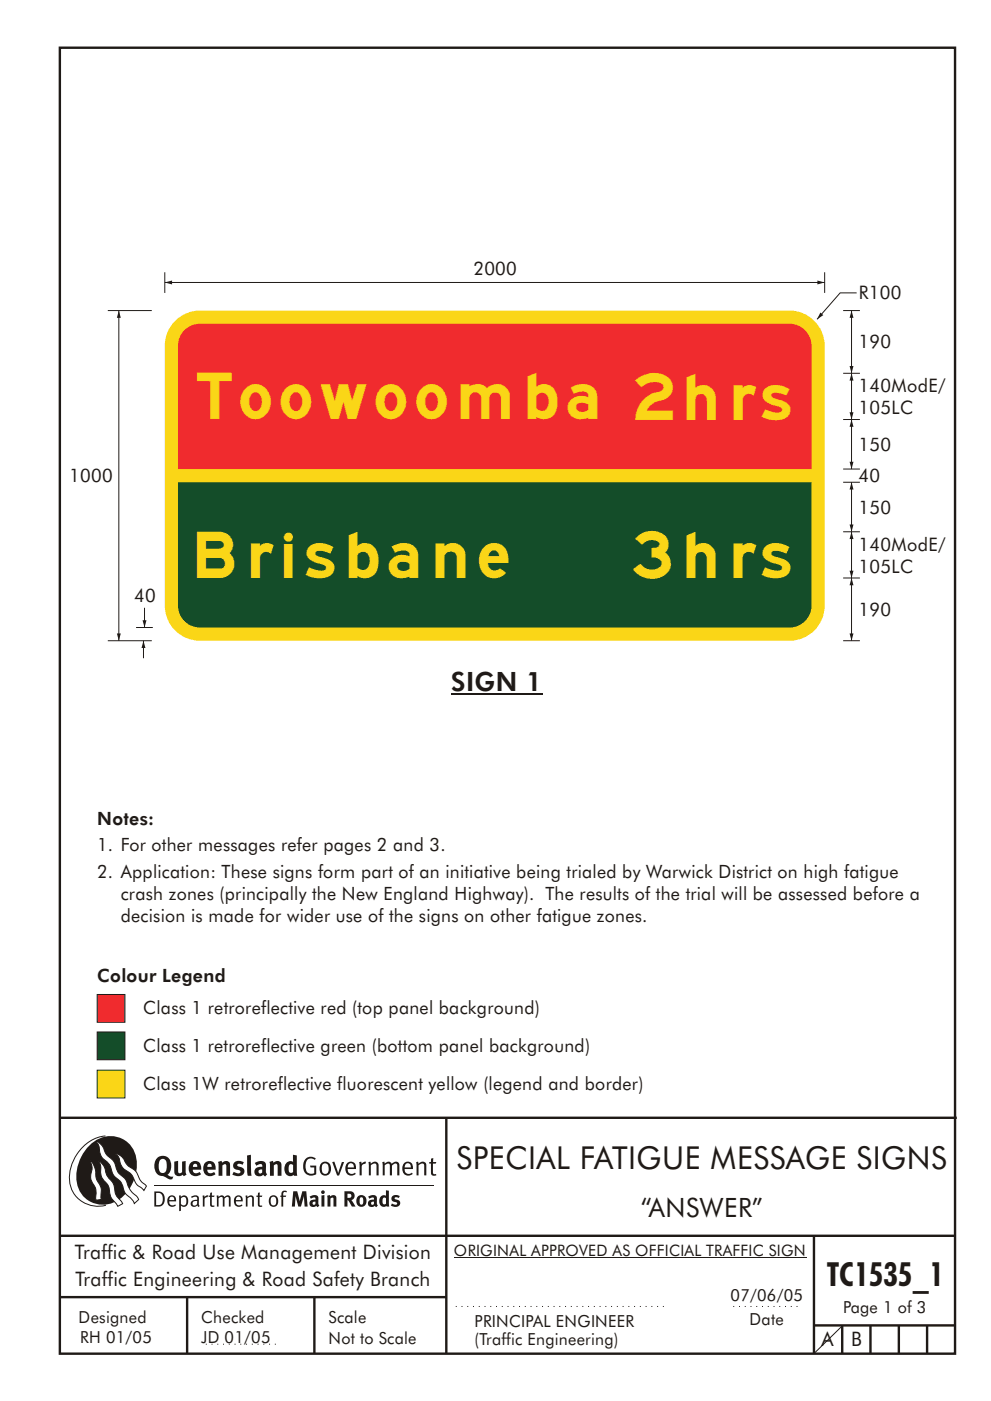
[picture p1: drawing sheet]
<svg xmlns="http://www.w3.org/2000/svg" width="210mm" height="297mm" viewBox="0 0 210 297" stroke-linecap="round" stroke-linejoin="round" font-family="sans-serif">
<g fill="none" stroke="#1f1a17" stroke-width=".51">
<path d="M12.7 10.1h189.9v276.9h-189.9zM12.7 237h190.3M94.7 236.9v50.1M12.7 262h190M12.7 275h82M39.7 275v12M66.7 275v12M172.7 262v25M172.7 281h30M178.7 281v6M184.7 281v6M190.7 281v6"/>
<path d="M196.7 281v6"/>
</g>
<path d="M96.7 277h45M155.6 277h14M43.7 285h15" fill="none" stroke="#1f1a17" stroke-width=".21" stroke-dasharray=".2 1" stroke-linecap="butt"/>
<path d="M96.3 266.7h74.7" fill="none" stroke="#1f1a17" stroke-width=".21"/>
<g fill="#1f1a17">
<path d="M64.9 245.6a1.61 1.61 0 0 1 2.1 0l-.2 .3a1.17 1.17 0 0 0-1.4-.2 1.17 1.17 0 0 0-.6 1.3 1.42 1.42 0 0 0 1.2 1.9l.7-.2v-1.2h-.8l-.1-.4h1.3v1.9a1.82 1.82 0 0 1-2.2-.1 1.82 1.82 0 0 1-.6-2.1l.2-.7z" fill-rule="evenodd"/>
<path d="M68.2 246.5a1.77 1.77 0 0 0 .4 2.7 1.39 1.39 0 0 0 1.4-.5 1.39 1.39 0 0 0 .2-1.5 1.19 1.19 0 0 0-2-.7zM68.5 246.8a.83 .83 0 0 1 1 .1 .83 .83 0 0 1 .2 1 .75 .75 0 0 1-.6 1 .75 .75 0 0 1-.8-.8v-.9z" fill-rule="evenodd"/>
<path d="M70.5 246.4l.4-.1 .8 2.4 .8-2.3h.5l-1.1 2.8h-.4z" fill-rule="evenodd"/>
<path d="M73.6 246.7a1.74 1.74 0 0 0 .5 2.5h.9l.5-.3-.2-.3a.89 .89 0 0 1-1.1 .2 .89 .89 0 0 1-.4-.9h1.7a1.15 1.15 0 0 0-.4-1.4 1.15 1.15 0 0 0-1.5 .2zM74 246.9a.67 .67 0 0 1 .8-.2 .67 .67 0 0 1 .3 .8h-1.3z" fill-rule="evenodd"/>
<path d="M76.2 246.4l.4-.1 .1 .4 .5-.4h.5l-.2 .5a.61 .61 0 0 0-.8 .6v1.8h-.4z" fill-rule="evenodd"/>
<path d="M78.1 246.4l.5-.1 .1 .4a.89 .89 0 0 1 .9-.4 .89 .89 0 0 1 .7 .7v2.2h-.4v-2.2l-.1-.2-.3-.1-.8 .4v2.1h-.4z" fill-rule="evenodd"/>
<path d="M81.1 246.4l.4-.1 .1 .4a.83 .83 0 0 1 .8-.4 .83 .83 0 0 1 .7 .5 .86 .86 0 0 1 .9-.5 .86 .86 0 0 1 .7 .7v2.2h-.4l-.1-2.3a.5 .5 0 0 0-.8 0l-.2 .2v2.1h-.5v-2.2l-.4-.3-.7 .4v2.1h-.4z" fill-rule="evenodd"/>
<path d="M85.7 246.7a1.74 1.74 0 0 0 .5 2.5h.9l.5-.3-.2-.3a.89 .89 0 0 1-1.1 .2 .89 .89 0 0 1-.4-.9h1.7a1.15 1.15 0 0 0-.5-1.4 1.15 1.15 0 0 0-1.4 .2zM86 246.9a.67 .67 0 0 1 .9-.2 .67 .67 0 0 1 .3 .8h-1.3z" fill-rule="evenodd"/>
<path d="M88.3 246.4l.4-.1 .1 .4a.89 .89 0 0 1 .9-.4 .89 .89 0 0 1 .8 .7v2.2h-.5v-2.2l-.1-.2-.3-.1-.8 .4v2.1h-.4z" fill-rule="evenodd"/>
<path d="M91.5 245.6l.4-.1v.9h.7l-.2 .3h-.5v2.1l.1 .1h.5l.1 .3a.71 .71 0 0 1-1.2-.6v-1.9h-.3v-.3h.3z" fill-rule="evenodd"/>
<path d="M37 246.3l.8-.2v2a.46 .46 0 0 0 .2 .6 .46 .46 0 0 0 .6-.2v-2.2l.8-.2v2.4l.2 .5-.6 .4-.2-.3a1.03 1.03 0 0 1-1.2 .2 1.03 1.03 0 0 1-.6-1z" fill-rule="evenodd"/>
<path d="M40.4 246.6a1.64 1.64 0 0 0 0 2.3 1.64 1.64 0 0 0 2.3 .1l-.4-.5a.78 .78 0 0 1-.9 .3 .78 .78 0 0 1-.5-.8h1.8a1.37 1.37 0 0 0-.6-1.6 1.37 1.37 0 0 0-1.7 .2zM41.1 246.9a.48 .48 0 0 1 .6-.1 .48 .48 0 0 1 .2 .6h-1z" fill-rule="evenodd"/>
<path d="M43.5 246.6a1.65 1.65 0 0 0-.2 2 1.65 1.65 0 0 0 1.9 .7l.5-.3-.3-.5a.78 .78 0 0 1-.9 .3 .78 .78 0 0 1-.5-.8h1.8a1.37 1.37 0 0 0-.6-1.6 1.37 1.37 0 0 0-1.7 .2zM44.1 246.9a.48 .48 0 0 1 .6-.1 .48 .48 0 0 1 .2 .6h-.9z" fill-rule="evenodd"/>
<path d="M46.3 246.3l.7-.2 .1 .4a.95 .95 0 0 1 1-.3 .95 .95 0 0 1 .7 .8v2.3h-.8v-2.3l-.3-.2-.5 .3v2.2h-.8z" fill-rule="evenodd"/>
<path d="M49.7 246.5a1.73 1.73 0 0 1 2-.1l-.2 .6-.6-.2a.42 .42 0 0 0-.6 .2l.2 .3a1.23 1.23 0 0 1 1.4 1 1.47 1.47 0 0 1-2.3 .9l-.3-.2 .3-.6 .7 .4a.47 .47 0 0 0 .7-.4 .87 .87 0 0 0-1-.5l-.4-.2-.1-.4z" fill-rule="evenodd"/>
<path d="M54.1 246.6l.3 .6 .3-.2a.62 .62 0 0 1 .9 0l.1 .4a1.21 1.21 0 0 0-1.4 .3 1.21 1.21 0 0 0-.1 1.3 1.19 1.19 0 0 0 1.6 .1l.5 .3 .4-.4-.3-.4v-1.4a.96 .96 0 0 0-1.3-1zM55 248l.6-.1v.7a.43 .43 0 0 1-.6 .1 .43 .43 0 0 1 0-.7z" fill-rule="evenodd"/>
<path d="M57.2 246.3l.7-.2 .1 .4a.95 .95 0 0 1 1-.3 .95 .95 0 0 1 .7 .8v2.3h-.8v-2.3l-.2-.2-.6 .3v2.2h-.8z" fill-rule="evenodd"/>
<path d="M62.2 244.8v1.5a1.29 1.29 0 0 0-1.4 .2 1.29 1.29 0 0 0-.5 1.3 1.24 1.24 0 0 0 .6 1.4 1.24 1.24 0 0 0 1.4-.1l.1 .2h.7l-.1-4.3zM61.5 246.9l.4-.1 .3 .2v1.5l-.3 .1a.48 .48 0 0 1-.6-.4 1.52 1.52 0 0 1 .2-1.3z" fill-rule="evenodd"/>
<path d="M52.4 245l.8-.2 .2 4.5h-.8l-.1-.2z" fill-rule="evenodd"/>
</g>
<path d="M22.4 240.8a9 9 0 0 0-7.4 10.9 6.2 6.2 0 0 0 7.5 3.8M32.7 251.4h59.4" fill="none" stroke="#1f1a17" stroke-width=".21"/>
<path d="M19.1 242.7a5.7 5.7 0 0 1 6.5-1.4 5.7 5.7 0 0 1 3.4 5.7 8.6 8.6 0 0 1-6.2 8.3 5.7 5.7 0 0 1-6.5-7 9.9 9.9 0 0 1 2.8-5.6z" fill-rule="evenodd" fill="#1f1a17"/>
<path d="M24.5 244.5a3.1 3.1 0 0 1 2.3 2.2l.7 .7a3.2 3.2 0 0 1 2 2.4l.4 .6 1.2 1.1-.6 .9-.2-.3a3.5 3.5 0 0 1-1.9-2.1 3.8 3.8 0 0 0-2.1-2.1 3.5 3.5 0 0 1-1-2.3zM20.4 241.9a3.4 3.4 0 0 1 1.9 2.5l.7 .8a3.3 3.3 0 0 1 1.7 2.6 4.4 4.4 0 0 0 1.7 2l.3 .3a6.1 6.1 0 0 0 2.5 3.7l.2 .5-.9 .9a6.1 6.1 0 0 0-1.9-2.2l-.4-.8a3.6 3.6 0 0 0-1.9-2.8l-.6-1a3.6 3.6 0 0 0-1.9-2.8 3.7 3.7 0 0 1-.8-2.4zM21 246.1a3.4 3.4 0 0 1 1.5 2.8l.6 .9a3.8 3.8 0 0 1 1.4 3.1l.3 .7 1.2 1.6-1 .6-.5-.8a3.2 3.2 0 0 1-1.3-2.8 4.3 4.3 0 0 0-1.4-2.2 4.7 4.7 0 0 1-.5-2.9zM19.2 246.1a5.1 5.1 0 0 1 1.2 3.7l.3 .7a3.1 3.1 0 0 1 .7 3l.1 .8-1.1 .2-.1-.8a3.5 3.5 0 0 0-.9-3.2 3.6 3.6 0 0 1 .1-2.6z" fill-rule="evenodd" fill="#fff" stroke="#1f1a17" stroke-width=".21"/>
<g fill="#1f1a17">
<path d="M33.4 245.5a2.51 2.51 0 0 0 .4 3.7l.8 .1a2.78 2.78 0 0 0 2 .7l.2-.5h-.6l-.7-.4a2.56 2.56 0 0 0 0-3.8 1.83 1.83 0 0 0-2.1 .2zM34 245.9a.87 .87 0 0 1 1 0 .87 .87 0 0 1 .4 .9v.4a1.17 1.17 0 0 1-.9 1.5l-.3-.1a2.38 2.38 0 0 1-.2-2.7z" fill-rule="evenodd"/>
<path d="M33.1 252.9v2.6a1.12 1.12 0 0 0 1.2-.3 1.12 1.12 0 0 0 .2-1.2l-.1-.5-.3-.4zM32.7 252.6h1.1a1.67 1.67 0 0 1 1.2 1.7 1.67 1.67 0 0 1-1.3 1.5h-1zM36.1 253.9l-.2 .5h1.1a.55 .55 0 0 0-.3-.6 .55 .55 0 0 0-.6 .1zM35.8 253.8a.95 .95 0 0 1 1.2-.2 .95 .95 0 0 1 .4 1.1h-1.5a.72 .72 0 0 0 .4 .8 .72 .72 0 0 0 .9-.2l.1 .3a1.15 1.15 0 0 1-1.5 0 1.15 1.15 0 0 1-.2-1.5zM38.4 254.1v1.2a.7 .7 0 0 0 .9 .1 .7 .7 0 0 0 .2-.9 .61 .61 0 0 0-.4-.7 .61 .61 0 0 0-.7 .3zM38 253.5l.3-.1 .1 .4a.95 .95 0 0 1 1.2-.2 .95 .95 0 0 1 .3 1.2 .92 .92 0 0 1-.5 1 .92 .92 0 0 1-1-.2v1.1l-.4 .1zM40.9 254.8a.5 .5 0 0 0 .2 .8 .5 .5 0 0 0 .7-.4v-.6zM40.5 253.7a1 1 0 0 1 1.7 .3v1.4l.2 .2-.2 .3-.3-.3a.78 .78 0 0 1-1.4-.1 .78 .78 0 0 1 .8-1.1h.5a.58 .58 0 0 0-.3-.7 .58 .58 0 0 0-.7 .3zM43 253.5l.3-.1 .1 .4 .3-.3 .5-.1-.2 .4a.52 .52 0 0 0-.6 .6v1.4h-.4zM44.6 252.9l.4-.1-.1 .7h.6l-.1 .3h-.5v1.5a.35 .35 0 0 0 .6 .3v.2a.57 .57 0 0 1-.6 .1 .57 .57 0 0 1-.3-.5v-1.6h-.3v-.3h.3zM45.9 253.5l.4-.1 .1 .4 .2-.2a.64 .64 0 0 1 1 .2 .7 .7 0 0 1 .8-.4 .7 .7 0 0 1 .5 .7v1.7h-.3v-1.7l-.3-.3-.7 .3v1.7h-.3v-1.6a.38 .38 0 0 0-.3-.5 .38 .38 0 0 0-.5 .2l-.1 .2v1.7h-.4zM50.2 253.9l-.2 .5h1.1a.55 .55 0 0 0-.2-.6 .55 .55 0 0 0-.7 .1zM49.9 253.8a.95 .95 0 0 1 1.2-.2 .95 .95 0 0 1 .4 1.1h-1.5a.72 .72 0 0 0 .4 .8 .72 .72 0 0 0 .9-.2l.1 .3a1.15 1.15 0 0 1-1.5 0 1.15 1.15 0 0 1-.2-1.5zM52.1 253.5l.3-.1 .1 .4a.72 .72 0 0 1 .8-.4 .72 .72 0 0 1 .6 .7v1.7h-.4v-1.6a.45 .45 0 0 0-.3-.5 .45 .45 0 0 0-.5 .3l-.2 .1v1.7h-.3zM54.7 252.9l.4-.1v.7h.6l-.1 .3h-.5v1.5a.35 .35 0 0 0 .5 .3v.2a.57 .57 0 0 1-.6 .1 .57 .57 0 0 1-.3-.5v-1.6h-.3v-.3h.3zM57.6 253.9l-.2 .7a.65 .65 0 0 0 .3 .8 .65 .65 0 0 0 .8-.2l.1-.1a.93 .93 0 0 0-.7-1.4zM57.3 253.7a1.12 1.12 0 0 1 1.4 .1 1.12 1.12 0 0 1 .3 1.4 1.01 1.01 0 0 1-1.3 .6 1.01 1.01 0 0 1-.7-1.2zM59.9 252.6l.5-.2 .5 .2-.1 .2-.4-.1-.3 .2v.6h.6l-.1 .3h-.5v2h-.4v-2h-.2v-.3h.2zM62.2 252.6l-.3 3.2h.7l.1-2.3 .6 2.3h.6l.6-2.3 .1 2.3h.7l-.3-3.2h-.9l-.5 2.1-.5-2.1zM65.7 253.7l.3 .5a.51 .51 0 0 1 .5-.4 .51 .51 0 0 1 .4 .4v.1a.88 .88 0 0 0-1.1 .4 .88 .88 0 0 0 .2 1.1 .9 .9 0 0 0 1.1-.2l.3 .3 .4-.3-.2-.3v-1.1a.87 .87 0 0 0-.5-.8 .87 .87 0 0 0-1 .1zM66.4 254.8h.5v.5l-.1 .1h-.3l-.2-.1zM68.2 253.5v2.3h.6v-2.4zM68.1 252.8a.4 .4 0 0 0 .8 0 .4 .4 0 0 0-.8 0zM69.4 253.5l.1 2.3h.6v-1.7a.33 .33 0 0 1 .4-.2 .33 .33 0 0 1 .3 .4v1.5h.6v-1.7a.75 .75 0 0 0-.6-.7 .75 .75 0 0 0-.8 .3v-.3zM73.1 252.6v3.2h.6v-1.3l.3 .2 .7 1.1h.7l-.9-1.4a.94 .94 0 0 0 .7-1 .94 .94 0 0 0-.9-.8zM73.7 253.1a.51 .51 0 0 1 .8 .1 .51 .51 0 0 1-.2 .7l-.6 .1zM75.9 253.7a1.19 1.19 0 0 0-.1 1.7 1.19 1.19 0 0 0 1.8 0 1.19 1.19 0 0 0-.1-1.6 1.19 1.19 0 0 0-1.6-.1zM76.5 253.9l.2-.1a.99 .99 0 0 1 0 1.6 1.06 1.06 0 0 1-.2-1.5zM78.1 253.7l.3 .5a.51 .51 0 0 1 .5-.4 .51 .51 0 0 1 .5 .4v.1a.88 .88 0 0 0-1.2 .4 .88 .88 0 0 0 .2 1.1 .9 .9 0 0 0 1.1-.2l.3 .3 .4-.3-.2-.3v-1.1a.87 .87 0 0 0-.5-.8 .87 .87 0 0 0-1 .1zM78.9 254.8h.4v.5l-.1 .1h-.3l-.1-.1zM81.9 252.4v1.1a1.2 1.2 0 0 0-1.4 .6 1.2 1.2 0 0 0 .2 1.4l.5 .4 .8-.2v.1h.6l-.1-3.3zM81.4 253.9l.5 .2-.1 1.2a.46 .46 0 0 1-.5-.1 .46 .46 0 0 1-.1-.5zM83.3 253.6a.79 .79 0 0 0-.1 .9 .79 .79 0 0 0 .9 .4 .33 .33 0 0 1 0 .5 .33 .33 0 0 1-.5 0l-.4-.2-.3 .4a1.15 1.15 0 0 0 1.2 .3 1.15 1.15 0 0 0 .8-1 1.49 1.49 0 0 0-1.2-.8 .4 .4 0 0 1 .3-.3 .4 .4 0 0 1 .4 .1l.2 .1 .2-.4a1.47 1.47 0 0 0-1.5 0z" fill-rule="evenodd"/>
</g>
<path d="M20.6 226.9h5.9v5.9h-5.9z" fill-rule="evenodd" fill="#fad617" stroke="#1f1a17" stroke-width=".21"/>
<path d="M20.6 218.8h5.9v5.9h-5.9z" fill-rule="evenodd" fill="#144d29" stroke="#1f1a17" stroke-width=".21"/>
<path d="M37.5 67.7a7.4 7.4 0 0 1 4.9-1.9h125.1a7.4 7.4 0 0 1 7.5 7.5v55.1a7.4 7.4 0 0 1-7.5 7.4h-125.1a7.4 7.4 0 0 1-7.4-7.4v-55.1a7.4 7.4 0 0 1 2.5-5.6z" fill-rule="evenodd" fill="#fad617"/>
<path d="M39.4 69.7a4.6 4.6 0 0 1 3-1.1h125.1a4.6 4.6 0 0 1 4.7 4.7v26.1h-134.4v-26.1a4.6 4.6 0 0 1 1.6-3.6z" fill-rule="evenodd" fill="#f02b2e"/>
<path d="M37.8 102.2h134.4v26.2a4.6 4.6 0 0 1-4.7 4.6h-125.1a4.6 4.6 0 0 1-4.6-4.6z" fill-rule="evenodd" fill="#144d29"/>
<path d="M35 59.9h140" fill="none" stroke="#1f1a17" stroke-width=".21"/>
<g fill="#1f1a17">
<path d="M173.4 59.5l1.6 .4-1.6 .4 1.6-.4-1.6 .4z" fill-rule="evenodd"/>
<path d="M35 59.9l1.5-.4v.8z" fill-rule="evenodd"/>
</g>
<path d="M35 57.7v4.4M175 57.7v4.4M180.7 122.5v13.3" fill="none" stroke="#1f1a17" stroke-width=".21"/>
<g fill="#1f1a17">
<path d="M180.2 134.3h.9l-.4 1.5z" fill-rule="evenodd"/>
<path d="M180.7 122.5l.4 1.6h-.9z" fill-rule="evenodd"/>
</g>
<path d="M180.7 112.7v9.8M178.9 135.8h3.5M178.9 122.5h3.5" fill="none" stroke="#1f1a17" stroke-width=".21"/>
<g fill="#1f1a17">
<path d="M180.2 121h.9l-.4 1.5z" fill-rule="evenodd"/>
<path d="M180.7 112.7l.4 1.6h-.9z" fill-rule="evenodd"/>
</g>
<path d="M178.9 112.7h3.5M180.7 102.2v10.5" fill="none" stroke="#1f1a17" stroke-width=".21"/>
<g fill="#1f1a17">
<path d="M180.2 111.2h.9l-.4 1.5z" fill-rule="evenodd"/>
<path d="M180.7 102.2l.4 1.6h-.9z" fill-rule="evenodd"/>
</g>
<path d="M180.7 88.9v10.5M178.9 102.2h3.5" fill="none" stroke="#1f1a17" stroke-width=".21"/>
<g fill="#1f1a17">
<path d="M180.2 97.9h.9l-.4 1.5z" fill-rule="evenodd"/>
<path d="M180.7 88.9l.4 1.6h-.9z" fill-rule="evenodd"/>
</g>
<path d="M181.8 62.1h-3.5l-4.9 5.6M178.9 99.4h3.5" fill="none" stroke="#1f1a17" stroke-width=".21"/>
<path d="M174.1 66.3l.6 .5-1.3 .9 1.3-.9-1.3 .9z" fill-rule="evenodd" fill="#1f1a17"/>
<path d="M180.7 79.1v9.8M178.9 88.9h3.5" fill="none" stroke="#1f1a17" stroke-width=".21"/>
<g fill="#1f1a17">
<path d="M180.2 87.4h.9l-.4 1.5z" fill-rule="evenodd"/>
<path d="M180.7 79.1l.4 1.6h-.9z" fill-rule="evenodd"/>
</g>
<path d="M178.9 79.1h3.5M180.7 65.8v13.3" fill="none" stroke="#1f1a17" stroke-width=".21"/>
<g fill="#1f1a17">
<path d="M180.2 77.6h.9l-.4 1.5z" fill-rule="evenodd"/>
<path d="M180.7 65.8l.4 1.6h-.9z" fill-rule="evenodd"/>
</g>
<path d="M178.9 65.8h3.5M30.7 128.9v4.1" fill="none" stroke="#1f1a17" stroke-width=".21"/>
<path d="M30.2 131.5h.9l-.4 1.5 .4-1.5-.4 1.5z" fill-rule="evenodd" fill="#1f1a17"/>
<path d="M30.4 135.8v3.8" fill="none" stroke="#1f1a17" stroke-width=".21"/>
<path d="M30.4 135.8l.5 1.6h-.9z" fill-rule="evenodd" fill="#1f1a17"/>
<path d="M25.2 65.8v70M22.9 135.8h9.3M28.9 133h3.5" fill="none" stroke="#1f1a17" stroke-width=".21"/>
<g fill="#1f1a17">
<path d="M24.8 134.3h.8l-.4 1.5z" fill-rule="evenodd"/>
<path d="M25.2 65.8l.4 1.6h-.8z" fill-rule="evenodd"/>
</g>
<path d="M22.9 65.8h9.3" fill="none" stroke="#1f1a17" stroke-width=".21"/>
<path d="M95.7 147h19.4" fill="none" stroke="#1f1a17" stroke-width=".26"/>
<path d="M20.6 210.8h5.9v5.9h-5.9z" fill-rule="evenodd" fill="#f02b2e" stroke="#1f1a17" stroke-width=".21"/>
<path d="M178.7 281.1l-6 5.9" fill="none" stroke="#1f1a17" stroke-width=".21"/>
<g font-size="9.8" fill="#fad617">
<text x="41.8" y="88.9">Toowoomba 2hrs</text>
<text x="41.8" y="122.5">Brisbane</text>
<text x="134.3" y="122.6">3hrs</text>
</g>
<text font-size="7.1" fill="#1f1a17" x="175.4" y="272.6">TC1535_1</text>
<text font-size="6.7" fill="#1f1a17" x="96.9" y="247.8">SPECIAL FATIGUE MESSAGE SIGNS</text>
<g font-size="5.6" fill="#1f1a17">
<text x="95.7" y="146.4">SIGN 1</text>
<text x="136" y="258">“ANSWER”</text>
</g>
<g font-size="4.2" fill="#1f1a17">
<text x="15.9" y="267">Traffic &amp; Road Use Management Division</text>
<text x="16" y="272.6">Traffic Engineering &amp; Road Safety Branch</text>
<text x="174.3" y="285.4">A</text>
<text x="180.6" y="285.4">B</text>
</g>
<g font-size="4" fill="#1f1a17">
<text x="100.4" y="58.4">2000</text>
<text x="182.2" y="63.5">R100</text>
<text x="182.2" y="73.8">190</text>
<text x="182.2" y="83.1">140ModE/</text>
<text x="182.2" y="87.9">105LC</text>
<text x="182.2" y="95.6">150</text>
<text x="14.7" y="102.2">1000</text>
<text x="182.2" y="102.2">40</text>
<text x="182.2" y="108.9">150</text>
<text x="182.2" y="116.7">140ModE/</text>
<text x="182.2" y="121.5">105LC</text>
<text x="28.5" y="127.6">40</text>
<text x="182.2" y="130.5">190</text>
</g>
<g font-size="3.9" fill="#1f1a17">
<text x="20.6" y="174.9">Notes:</text>
<text x="20.6" y="180.5">1. For other messages refer pages 2 and 3.</text>
<text x="20.6" y="186.1">2. Application: These signs form part of an initiative being trialed by Warwick District on high fatigue</text>
<text x="25.6" y="190.7">crash zones (principally the New England Highway). The results of the trial will be assessed before a</text>
<text x="25.6" y="195.4">decision is made for wider use of the signs on other fatigue zones.</text>
<text x="20.6" y="208.3">Colour Legend</text>
<text x="30.4" y="215">Class 1 retroreflective red (top panel background)</text>
<text x="30.4" y="223">Class 1 retroreflective green (bottom panel background)</text>
<text x="30.4" y="231.1">Class 1W retroreflective fluorescent yellow (legend and border)</text>
</g>
<g font-size="3.5" fill="#1f1a17">
<text x="155" y="275.9">07/06/05</text>
<text x="16.7" y="280.5">Designed</text>
<text x="42.7" y="280.5">Checked</text>
<text x="69.7" y="280.5">Scale</text>
<text x="100.7" y="281.4">PRINCIPAL ENGINEER</text>
<text x="159" y="281">Date</text>
<text x="178.9" y="278.5">Page 1 of 3</text>
<text x="17" y="284.8">RH 01/05</text>
<text x="42.7" y="284.8">JD 01/05</text>
<text x="69.7" y="285">Not to Scale</text>
<text x="100.7" y="285.1">(Traffic Engineering)</text>
</g>
<text font-size="3.4" fill="#1f1a17" x="96.3" y="266.3">ORIGINAL APPROVED AS OFFICIAL TRAFFIC SIGN</text>
</svg>
